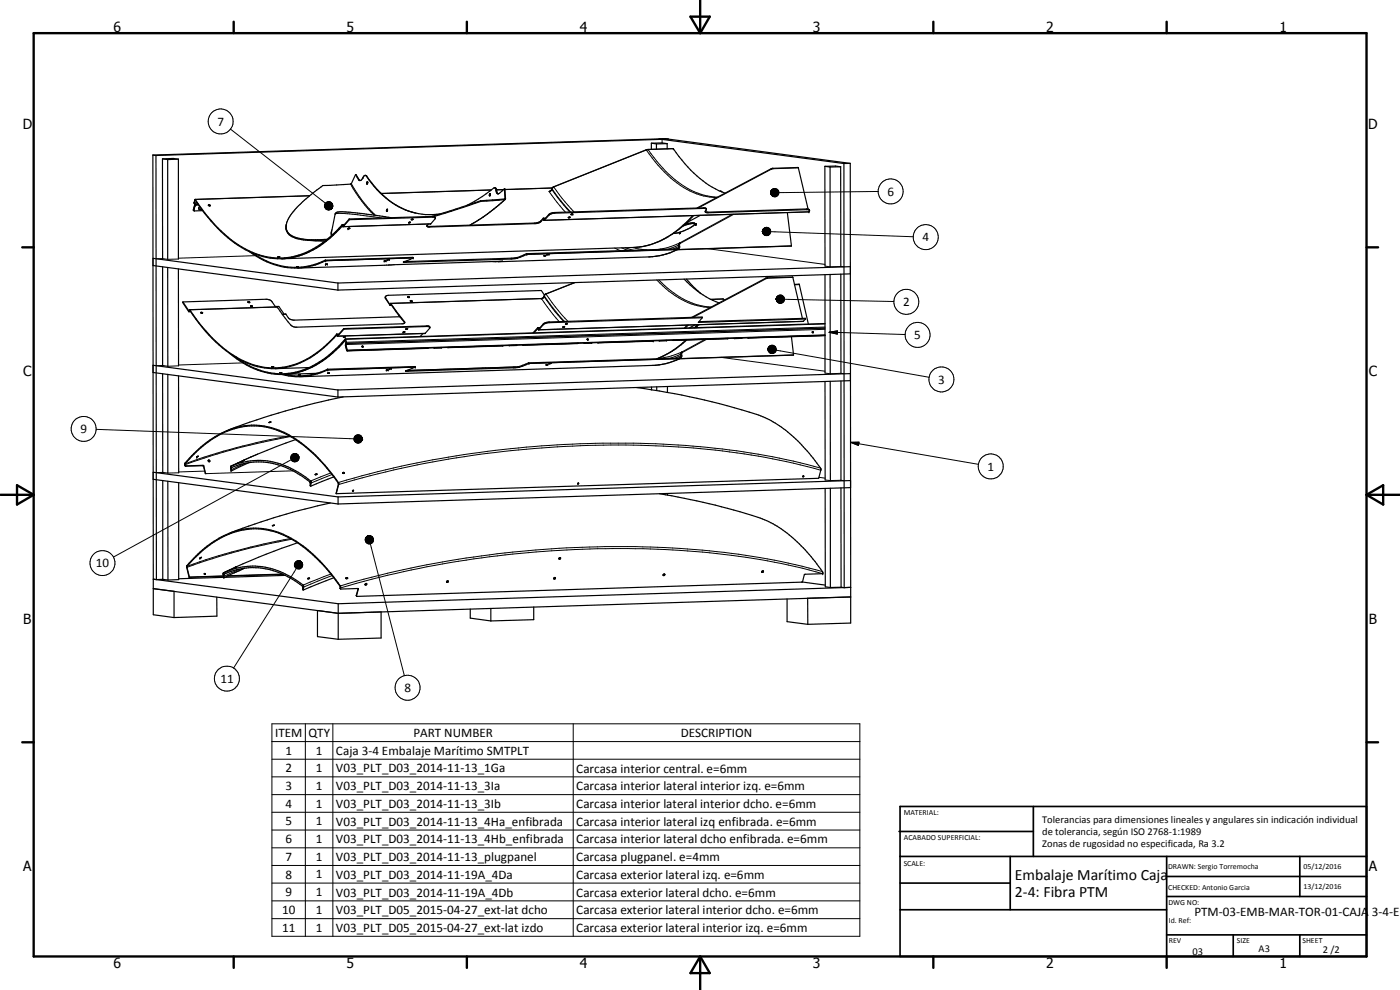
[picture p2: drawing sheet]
<svg xmlns="http://www.w3.org/2000/svg" width="420mm" height="297mm" viewBox="0 0 420 297" stroke-linecap="round" stroke-linejoin="round" font-family="sans-serif">
<g fill="none" stroke="#000" stroke-width=".35">
<path d="M45.9 46.5l.9 .2M45.9 46.5l.1 127.3M46.8 46.7l.1 127.2M48.8 47.7l3.2-.2 1.5 .3M48.8 47.7v29.9M48.8 47.7l1.5 .2M50.3 47.9v29.9M53.5 47.8l-3.2 .1M53.5 47.8v29.9M58.6 59.8a41.7 41.7 0 0 0 17.1 15.9 20.7 20.7 0 0 0 22.2-3.6l2.9-2.6 1.9-2.1M58.6 59.8l-.4 .9 .2 .8-.3 1.7M92.9 58.7l-34.3 1.1"/>
<path d="M105.2 55.2h.1M105.2 55.2l-8.3 .5-5.6 4.4a16.4 16.4 0 0 0-5.4 7.3M106.7 52.4l-1.4 2.8M106.7 52.4l1.3 1.8M106.7 52.4l.9 1.5 .4 .3M109.7 52.6l.3 .1a27.5 27.5 0 0 0 12.5 10.6 20.2 20.2 0 0 0 9.7 .9M109.7 52.6a1.71 1.71 0 0 0-1.2 1.4l-.5 .2M109.7 52.6l.1 .1M109.8 52.7a27.9 27.9 0 0 0 8.7 8.7M110.3 54.5l-.2 .2v.5l.3-.5M110.3 54.5v.1M110.3 54.6l.1 .1"/>
<path d="M110.4 54.7l-.2 .5M147 58.1l.2 .3-.2 .4zM147.2 58.2l-.1 .5M147.5 57l-33.1 1M148.5 56.3a1.52 1.52 0 0 1 .7 1.5l.3 .4M149.6 58.2a1.31 1.31 0 0 1-.8-1.5l-.4-.4a51.9 51.9 0 0 1-8.2 5.3M151.2 56.9h-2.2M151.4 56.6l-1.8 1.6M151.4 56.6l.1 3M151.4 56.6l.1 .1 .2 3.1M151.5 59.6l-7.3 .6M151.5 59.6h.1"/>
<path d="M151.7 59.8l-6 4.8-4.7 3M151.7 59.8l-7.4 .6M165.2 57.3l.9-1.3 27.8-11 8.1-.4a36.8 36.8 0 0 0 13.7 12.6l1.9 .8M165.7 56.4l-14.1 .5M195.5 43l3.2-.1 1.5 .2M195.5 43v1.8M195.5 43l1.5 .2M197 43.2v1.5M199.7 41.6l.9 .1-153.8 5M199.7 41.6l-153.8 4.9M199.7 41.6l55.5 7.4M199.7 41.6l-1.9 .1 55.5 7.4"/>
<path d="M200.2 43.1l-3.2 .1M200.2 43.1v1.6M216.1 57.4l.6 .2M239.6 50.4l2.9 12.3M239.6 50.3v.1M239.6 50.3l-8.2 .3-22.2 11.8M247.6 49.9l3.2-.1 1.5 .2M247.6 49.9v29.9M247.6 49.9l1.5 .2M249.1 50.1v30M252.3 50l-3.2 .1M252.3 50v30"/>
<path d="M253.3 49.1l.1 127.2M255.2 49l.1 127.2M255.2 49l-1.9 .1M58.1 63.2h.1M58.2 63.2h2.6M58.3 60.9l.2 .7-.4 1.6M58.3 60.9l.3-.9 1.8 2.7M59.1 60.8l-.8 .1M59.5 61.4l-1 .2-.3 1.6M59.6 61.5l-1 .2-.4 1.5M59.7 62.7l.4 .2 .4-.1M59.9 62l-.3 .6 .8 .1"/>
<path d="M60.4 62.7a38.1 38.1 0 0 0 16.4 13.6 21.4 21.4 0 0 0 22.2-4.8l3.8-3.7M62.6 61.6v.1M62.6 61.6l.3 .1M62.6 61.5l.5 .2h-.4zM62.9 61.7l.1 .1M75 75.6a21.2 21.2 0 0 0 22.7 2.6M75.8 75.9a20.7 20.7 0 0 0 21.8 2.2M83.4 77.1h.6M83.6 77.1h.2M84.5 77.6h.2M85.7 77.6h-1M85.9 67.4a3.4 3.4 0 0 0 3 3.9l3.9 .6 5.4-.1"/>
<path d="M85.9 67.4a3.4 3.4 0 0 0 2.9 4.1l2.3 .5 2.4 .1M92.2 72.1l5.2 .3M97.6 78.1l.1 .1M97.7 79.2h.5zM97.9 72l-3.7 .2M102.9 68l-.2-.4a27.1 27.1 0 0 1-16.3 9.9M103.4 67.4h-.7M104.4 68.6l.6-.1-.4 .2zM104.7 68.5h-.1M104.8 65.7l-1.8 2.1-.3-.4M104.8 65.7v.2M104.8 65.9l25-.7h.6l.3 .2-1.4 1.8-26.4 .8"/>
<path d="M104.8 65.9l-1.9 2.1M115.9 78.2l-.6 .1h.5M115.9 78.2v.1M116.2 77.9h.6zM116.3 62.9l-.3 .2 .2 .3M116.3 62.9l-.1 .5M117.4 65.3l-5.9-.9a47.1 47.1 0 0 0-10-.8l-.4 .1-.5 .4-1.1 5.5M118.8 61.5l2.9 1.5 3.2 1M121.1 78.6v.1M122.6 66.8l.5-.1-.3 .2zM123.1 66.7h.1M123.6 65.8l-.1 .2 .5-.2"/>
<path d="M123.8 65.7l-.2 .1M123.8 65.7l.2 .1M124 65.8h.1M124 77.4l-.1-.2-26.3 .9M124 77.4l-2.9 1.2M124 77.4l-26.3 .8M130.6 65.4l-.1-.3-.8-.2-24.9 .8M144.2 60.2l-14.6 4.7M144.2 60.2l.1 .2M144.3 60.4l-14.1 4.6M147.9 78.5l2.9-.1-61.6 2M158 76.1l-.9 .4a6.8 6.8 0 0 1-3.7 1l-32 1"/>
<path d="M158 76.1h.1M158 76.1l.1 .2M158.1 76.3a10.9 10.9 0 0 1-4.7 1.4l-32.3 .9M163.1 65.4l-1.1 1.1-1.3 .4-31.8 1-.7-.1 .4-.6M163.1 65.4h.6M163.2 76.8l.6-.1zM164.2 76.4l.5-.1zM170.5 65.3l.6-.1zM171.4 64.3v.1M171.4 64.3h.5zM203.4 74.9a21.8 21.8 0 0 1-8.6 2.2l-45.2 1.4M203.4 74.6l-45.4 1.5"/>
<path d="M204 69.8l.2-.1zM204 69.8h.1M204.2 69.8h-.1M205 67.8a24.8 24.8 0 0 1-15 6.5l-105.3 3.3M206.3 67l.1-.1-.1 .1M208.2 64.7l-3.2 3.1M208.3 66.9h.1M208.5 67.1l-1.8 .1-1.7 .6M208.5 67.1l.1 .1M208.5 67.3l-1.3 1-1.8 .9-1.9 .6-1.3 .2M208.5 67.1l-.7-.3-2.4 .6M208.5 67.3h.1"/>
<path d="M208.6 67.2l-.1 .1M208.9 67.2l-.2 .2 .2-.1M208.9 67.3h.1M210.1 64.6l-4.1 2.2M212 62.8l-.3 .8 .5 .2 30.7-.8M212 62.8l-.9-.3-44.9 1.5-1.2 .4-1.6 1.7-.3-.4-1.1 1-1.2 .4-31.8 1h-.7l-.2-.4M212 62.8l-.1-.3-.8-.1-44.7 1.4-1.5 .4-1.6 1.7-.2-.5M236.3 63.8l1.2 10M237.5 73.8l-34.3 1.1M237.5 73.8l-79.4 2.5M242.5 62.7l.4 .3M242.5 62.7l-30 1-.8-.2"/>
<path d="M242.9 63l.1 .2-.3 .4-79.4 2.5M48.8 80.1v29.5M50.3 80.3l.1 29.6M53.5 80.7l.1 29.1M54.9 90.6l25.2-.8 1.3 .4 1.3 1.9M54.9 90.6l1.8 2.7 .2-.4M54.9 90.6l-.1 .2 1.8 2.6 .5 .1M56.7 93.5l.2-.4a40.6 40.6 0 0 0 17.2 15.8 21 21 0 0 0 8.6 1.7M56.9 92.9a42.7 42.7 0 0 0 16.2 15.3 20.9 20.9 0 0 0 23.1-3.3l2.9-2.6 1.9-2.1M60.3 93.9l.4 .1M60.4 93.9l.3 .1M60.4 93.9l-.1-.2h.4v.3"/>
<path d="M74.4 90.6l.1 .1M74.4 90.6h.1M74.5 90.7l.4 .1M74.5 90.6h.3l.1 .2M75.2 91.9h.4M75.3 91.7l.5 .2-.5 .1zM75.6 91.9v.1M75.7 91.9v.1M82.6 91.9h1.1l1.6 2.4M84.7 94.3l1.1-.1 .7 1.1a2.17 2.17 0 0 0 1.8 .8l31.7-1.1M89 80h.6M101.4 84.9v2.1"/>
<path d="M101.4 84.9l153.8-4.9v2.2l-153.8 4.8M101.4 84.9l-55.5-7.4v2.2l55.5 7.3M103.2 98.6l-2 2M103.2 98.6v.2M103.2 98.8l25-.8a.48 .48 0 0 1 .6 0 .48 .48 0 0 1 .1 .6l-1.3 1.5M103.2 98.8l-1.9 2.1M115.6 89.2l1.4 2.2 .3-.3M115.6 89v.2M117.1 91.6l.2-.4 4.1 5.7M117.3 91.1l4.1 5.4 .1 .2-.2 .3-32.2 1.2-1.3-.3a24.8 24.8 0 0 1-4.7-5.8l-26.2 .8M121.1 99.6l-.1 .1 .5-.1M121.3 99.5l-.2 .1"/>
<path d="M121.4 99.5l-.3 .1M121.4 99.5l.1 .1M121.8 98.7l.5-.1zM122.1 98.6h-.1M122.3 89h.5l.1 .2h-.4zM122.4 89.2l.4 .1M123.1 90.2h.5l.1 .2h-.4zM123.2 90.3l.4 .2M129 98.3l-.1-.3-.8-.2-24.9 .8M161.5 98.3l.1 .4M161.5 98.3l-1.5 1.6M161.6 98.7v.1"/>
<path d="M161.7 99l-.3-.4-1.2 1.3M162.1 98.3h-.7M163.4 88.6l-.9-1.4-46.6 1.6-.3 .7 1.4 2 .5 .1M163.4 88.6l-.3 .7-.6 .3-45.2 1.5M168.9 98.1v.1M169.1 98l-.2 .1M169.3 98h-.2M169.3 98h.1M169.4 98.1l-.5 .1M169.4 98v.1M169.7 97.2h.5M169.7 97.2h.1"/>
<path d="M170.2 97.1l-.5 .1M170.2 97.1h.1M170.3 97.1v.1M170.3 97.2h-.1M172.4 84.8l-8.8 3.5-.2 .3M205.3 83.7a27.4 27.4 0 0 0 10.5 7.2M206 83.7l4.4 4.4M206.5 97.5l-.8 .9M208.6 97.5l-1.7 .9M209.5 97.5l-1.1 .8M210.8 95.3l-46.2 1.5-1.3 .4-1.6 1.8M210.8 95.3l-.1-.2-45.9 1.5-1.5 .4-1.7 1.8"/>
<path d="M210.8 95.3l-1.2 1.4 32.2-1M213.3 89.8l3.7-.1 .5 .3M237.9 83.2h.1M237.9 83.2l-8.1 .3-22.3 11.7M237.9 83.2l2.9 12.3M238.4 85.3l1.5 .1 2.7 11.8M239.8 85.3h.1M241.1 96.4l-79.4 2.6M241.1 96.4h.1M241.8 95.7l-.7 .7M241.8 95.7l-.1-.2-31.9 1M243.8 99.6l.2 .2"/>
<path d="M243.8 99.7l.2 .1M243.8 99.7l.2-.2v.3M247.6 82.4v29.5M247.6 97.1l-143.9 4.6M249.1 82.3l.1 29.8M252.3 82.3l.1 29.7M48.8 112.1v29.6M50.4 112.3v29.6M53.6 112.8v29.1M70.7 107.2a21.4 21.4 0 0 0 22.1 3.1M81.6 110h.5h-.5M84 111.8h.6"/>
<path d="M87.4 112.1l-2.4 .3M89.6 112.5h.6M89.7 112.5l.1 .1M90.1 112.5l-.1 .1M92.8 110.3l-10.1 .3M95 112l-9.4 .3M98.2 110.8a19.8 19.8 0 0 1-12.8 1.5M98.2 110.8l.2 .2M98.4 111.9l-.1 .1M98.4 111a20.3 20.3 0 0 1-13.9 1.4M98.8 111.9v.1M98.9 111.9l-.6 .1h.4"/>
<path d="M101 100.2h.7M101.1 100.2l.1 .4M101.2 100.6h.1M101.3 100.9l-.2-.4a26.8 26.8 0 0 1-16.3 9.9l-2.1 .2M101.4 117v2.1M101.4 117l153.8-4.9v2.1l-153.8 4.9M101.4 117l-55.5-7.4v2.2l55.5 7.3M103 119.1a217 217 0 0 0-34.4 9.9M103.3 101l-.2 .2 .5-.1M103.3 101l.3 .1M103.3 101h-.1M103.6 101.1h.1"/>
<path d="M103.7 101.7l.5 3.4M103.7 101.7a34.6 34.6 0 0 1-10.9 8.6M103.7 103.5l.4 1.7M103.7 102.1a27.5 27.5 0 0 1-17 10.1 23.2 23.2 0 0 1-17.7-6.1M103.7 103.4l.4 1.5M104 105.2l-.3-1.6 .2-.8-.2-.9a28 28 0 0 1-15.9 10.2M104 105.2h.1M104.2 105.1l-.1 .1M108.7 103.9l.2 .2M108.7 103.9h.3l-.1 .2M108.7 104l.1 .1M116 111h.1"/>
<path d="M116 111h.4M116.5 111h-.5M116.5 111h.1M116.9 110.6h.5zM117.4 110.6h.1M124.5 110h.1M124.5 110l-26.3 .8M124.6 110v.2M124.6 110.2l-26.2 .8M126.9 100.1l-.8 .9M127.5 100.1h.1M127.5 100.1l-26.2 .8"/>
<path d="M128.5 104.4l-24.4 .8M132.5 104.3l-2 .1M132.6 104.3l-2.4 .1M144.9 110.4h.1M145.7 110.4h.1M150.9 103.7l-16.3 .5M151 103.7l-16.7 .5M154.6 110.1l-32.5 1.1h.4M155 103.5l-2 .1M155.1 103.5l-2.4 .1M158.7 108.9l-2.8 1-1.9 .3M158.7 108.9v.2"/>
<path d="M158.7 109.1a8.8 8.8 0 0 1-4.7 1.3l-32.3 .9 2.9-1.1M163.9 109.5l.6-.1zM164.8 109.1h.6zM165.4 109v.1M173.4 103l-16.3 .5M173.5 103l-16.7 .5M173.5 103h.1M176.2 101.8l.3 .2M176.2 101.9l.3 .1M176.2 101.7v.2M176.2 101.7h.3v.3M176.2 101.9h.1"/>
<path d="M176.3 101.9h.1M176.3 101.9l.1 .1M177.6 102.9h-2.1M177.6 102.9h-2.4M177.6 102.9h.1M191 116.3a193.2 193.2 0 0 1 38.6 9 42.6 42.6 0 0 1 16.7 15.5l-.6 2.7-144.8 4.6M195.5 116.1v.9M195.9 102.3l-16.3 .5M196 102.3l-16.7 .5M197.1 116.1v1.1M200.1 102.2h-2.1M200.1 102.2h-2.4"/>
<path d="M200.2 102.1l-.1 .1M200.3 116v1.7M204 107.7a20.8 20.8 0 0 1-8.3 1.9l-105.5 3.4M204 107.4l-45.3 1.5M206.1 102a27.1 27.1 0 0 1-8.9 5.7M218.6 101.5l-16.8 .6M222.6 101.4l-2.1 .1M222.7 101.4l-2.5 .1M224.7 101.3l22.9-.7-143.5 4.6M237.5 101l.7 5.5M238.2 106.5l-34.4 1.2M238.2 106.5l-79.5 2.6"/>
<path d="M247.6 114.5v29.5M247.6 100.5l-143.4 4.6M247.6 100.7l-23.2 .6M249.2 114.4v29.8M252.4 114.3v29.8M55.5 139l-.1 .5 .3 .4 5.2-.2 .7 2.4M55.5 138.9v.1M55.5 138.9a32.9 32.9 0 0 1 13.3-10 20.4 20.4 0 0 1 12.7-.6 34.7 34.7 0 0 1 16.7 12.1l3.5 4.6-.8 3.1M55.6 139.1a28.8 28.8 0 0 1 19.2-11.3 24.6 24.6 0 0 1 17.7 7l5 4.9 4 5.2-.6 3.2M55.6 139.2v.4l.2 .2 5.2-.1 .8 2.4M55.6 139.1v.1M59 137.1v.1"/>
<path d="M59.3 136.9l-.3 .2M59.3 136.9h.1M59.4 136.9h.1M59.5 136.9h.1M59.5 136.9l-.5 .3M62.5 138.2h.3l.1 .3M62.5 138.2l.1 .3h.3M62.5 138.2l.4-.1v.4M69.3 140h-.1M69.3 139.9a20.8 20.8 0 0 1 14.8-.7 29.1 29.1 0 0 1 9.2 5.2M69.3 139.9v1.5l.2-.1M72.7 138.3h.1"/>
<path d="M72.8 138.3l.5-.2zM74.7 138.8a23.1 23.1 0 0 1 18.4 6.1l-.1 .8 .2 .2M74.7 138.8l-2.2 .4-2.9 1-.1 1.1M74.7 138.8l-5.2 2.5M81.2 126.7l-.5 .1 .6-.1M88.7 131.9l-11.4 4.4-8 3.6M48.8 144.2v29.6M50.4 144.4v29.6M53.6 144.8v29.1l-3.2 .1M61.6 142.1h.1M69.5 140.3v.1M82.1 157.6h.2"/>
<path d="M82.3 157.6h-.1M82.3 157.6l-.6 .1 .5-.1M93.3 144.4l-.1 1.5M93.3 144.4h.1M94.6 142.3h.6zM99.1 150.9a203.9 203.9 0 0 0-30 9M100.1 143.1l-6.9 2.8M101.5 149.1l-55.5-7.4v2.1l55.5 7.4M101.5 149.1v2.1M101.5 149.1l153.8-4.9v2.1l-153.8 4.9M101.6 144.9h.1M102.8 142h.1"/>
<path d="M103.2 141.9l-.3 .1M103.2 141.9l-.4 .1M103.2 141.9h.1M103.3 141.9v.1M103.3 142l-.3-.3-.2 .3M103.3 142h-.4M105.8 147.2h.3l-.3 .2M105.8 147.3v.1M105.8 147.2v.1M106 147.1l-.2 .1M173.6 144.9l-.3 .2M173.6 144.9v.3l-.3-.1"/>
<path d="M197.9 148.1a190.9 190.9 0 0 1 32.2 8.1 42.2 42.2 0 0 1 16.2 14.5l.5 .9M200.3 148.1v.4M241 142.8l.2 .2h-.3zM241.2 142.8l-.3 .2M246.3 140.5v.1M247.6 146.6l.1 29.5 1.5 .2M249.2 146.5v29.8M252.4 146.4v29.8M46 173.8v10.6l6.2 .9M46 173.8l55.5 7.3M46 173.8l.9 .1M48.8 173.8l-1.9 .1"/>
<path d="M48.8 173.8l1.6 .2M56.1 170.1l.7 3M56.1 170.1l2-2.4 2.8-2.6a23.1 23.1 0 0 1 19-6.1 31.8 31.8 0 0 1 17.5 11l4.7 6M56.8 173.2l-.8-3.4a29.2 29.2 0 0 1 17.8-11.1 23.4 23.4 0 0 1 17.9 5.7 51.5 51.5 0 0 1 10.5 11.7l-.1 .6h.2l5.2-.1M56.8 173.1v.1M60 167.4l.4-.2zM60.4 167.2l.1 .1M61.3 172.1l.2-.1 .1 .3zM61.4 172.1l.1 .2M65.1 179.2v5.7l-12.9 .4M67 172l.1 1.4h.2M67 172h.1"/>
<path d="M67 172.9l-10.2 .3M67 172.8l-10.2 .3M67 173.2l-13.4 .5M67 171.9v.1M67 171.9h.1M67.1 171.9a20.8 20.8 0 0 1 17.8 0l2.3 1.1 3.8 2.6M70.6 170.3h-.2M70.8 170.2l-.2 .1M70.9 170.1l-.3 .2M70.9 170.1h.1M73.4 170.5l-6.1 2.9M84.7 172.3l-16.3 .5"/>
<path d="M84.9 172.3a19.6 19.6 0 0 0-17.7 .2l.1 .9M84.9 172.3l3.6 2 2.2 1.5 .3 1.2M84.9 172.3l-16.7 .5M85.6 172.6l-18.1 .6M89.3 162.9a190.2 190.2 0 0 0-22.2 9M91 175.6v1.4M91 175.6h.1M92.4 173.6v.1M92.5 173.5h.1M92.5 173.5l-.1 .1M92.9 173.4l-.4 .1M92.9 173.4v.1"/>
<path d="M92.9 173.5l-.5 .2M100.1 173.4l-9.1 3.6M102.1 176h.1M102.1 176l.1 .7M103.8 173.6h.5M104.3 173.5l-.5 .1M104.3 173.4l-.3-.1-.2 .3M104.3 173.4v.1M104.3 173.5v.1M107.5 176.6l-.5 2.2M109.5 175.4l.1 .1M109.6 175.5h.1"/>
<path d="M110 175.1l-.1 .3h-.4M110 175.1l.1 .2-.5 .2M110 175.1l-.5 .3M134.1 174.4l.3-.1 .1 .3-.4 .2zM134.4 174.3l-.4 .3M166.6 173.3l-.1 .4h-.3M166.6 173.3l-.3 .1-.1 .3M166.7 173.3l-.5 .3M168.2 167.3l-.1 .3h-.4M168.2 167.3l-.1 .5-.4-.2M168.2 167.3l-.5 .3M199.1 172.3l.4 .1-.3 .3z"/>
<path d="M199.5 172.3l-.5 .3M228.6 171.4l.3-.1 .2 .1-.2 .3h-.2zM229.1 171.3l-.5 .3M236.2 179.7v6.8l6.2 .8M240.7 174.6l-133.6 4.3-.1-.1M240.8 174.6l6.9 1M246.8 171.6h.1M246.9 171.6v.5l-5.4 .2-.8 2.3M252.4 176.2l1 .1M252.4 176.2l-3.2 .1M255.3 176.2v10.7l-12.9 .4M255.3 176.2l-153.8 4.9"/>
<path d="M255.3 176.2l-1.9 .1M101.5 184l-55.5-7.4 6.2 .8v7.9M101.5 181.1v10.7M101.5 184l153.8-4.9-12.9 .4v7.8M101.5 184l-6.2-.8v7.8l6.2 .8M101.5 184l12.9-.4v7.8l-12.9 .4M141.1 182.8v2.7l6.2 .8M147.3 182.5v3.8M160.2 182.1v3.8l-12.9 .4"/>
</g>
<g fill="#000">
<circle cx="109" cy="53.3" r=".18"/>
<circle cx="149" cy="57.1" r=".18"/>
<circle cx="202.1" cy="44.6" r=".18"/>
<circle cx="83.4" cy="77.1" r=".18"/>
<circle cx="97.7" cy="79.3" r=".18"/>
<circle cx="97.7" cy="78.2" r=".18"/>
<circle cx="98.2" cy="79.2" r=".18"/>
<circle cx="104.4" cy="68.6" r=".18"/>
<circle cx="115.3" cy="78.3" r=".18"/>
<circle cx="115.9" cy="78.3" r=".18"/>
<circle cx="116.2" cy="77.9" r=".18"/>
<circle cx="116.8" cy="77.9" r=".18"/>
<circle cx="124" cy="77.4" r=".18"/>
<circle cx="158.1" cy="76.3" r=".18"/>
<circle cx="163.1" cy="65.7" r=".18"/>
<circle cx="164.2" cy="76.4" r=".18"/>
<circle cx="164.7" cy="76.3" r=".18"/>
<circle cx="171.9" cy="64.3" r=".18"/>
<circle cx="203.9" cy="69.8" r=".18"/>
<circle cx="204" cy="69.8" r=".18"/>
<circle cx="204.2" cy="69.8" r=".18"/>
<circle cx="206.2" cy="67.1" r=".18"/>
<circle cx="206.4" cy="67" r=".18"/>
<circle cx="206.4" cy="66.9" r=".18"/>
<circle cx="208.7" cy="67.4" r=".18"/>
<circle cx="208.7" cy="67.3" r=".18"/>
<circle cx="209" cy="67.2" r=".18"/>
<circle cx="242.8" cy="63.5" r=".18"/>
<circle cx="83.2" cy="92.1" r=".18"/>
<circle cx="89" cy="80" r=".18"/>
<circle cx="121" cy="99.7" r=".18"/>
<circle cx="81.6" cy="110" r=".18"/>
<circle cx="82.1" cy="110" r=".18"/>
<circle cx="89.6" cy="112.5" r=".18"/>
<circle cx="98.4" cy="111" r=".18"/>
<circle cx="103.7" cy="103.4" r=".18"/>
<circle cx="115.9" cy="111" r=".18"/>
<circle cx="116.5" cy="111" r=".18"/>
<circle cx="116.9" cy="110.6" r=".18"/>
<circle cx="117.4" cy="110.6" r=".18"/>
<circle cx="124.6" cy="110.2" r=".18"/>
<circle cx="158.7" cy="109.1" r=".18"/>
<circle cx="196" cy="102.3" r=".18"/>
<circle cx="59" cy="137.2" r=".18"/>
<circle cx="60" cy="167.5" r=".18"/>
<circle cx="70.4" cy="170.3" r=".18"/>
<circle cx="70.9" cy="170.1" r=".18"/>
<circle cx="246.9" cy="172.1" r=".18"/>
</g>
<g fill="none" stroke="#000" stroke-width=".3">
<path d="M69.2 38.7l28.5 22.3M92.9 58.8l-34.3 1.1M105.2 55.2l3.4 5.2 3.7 4.2M105.4 55.1l3 4.7 1.9 2.3 2.4 2.5M107.6 53.9l.2 .1M109.9 52.7l.2 .1M147.4 57l-32.9 1.1M148.9 57.1h.1M151.1 56.9l-2.1 .1M151.5 59.9l-5.2 4.3-5.3 3.4M151.5 59.6l-.1 .1M164.8 57.5l4.9 6.2"/>
<path d="M165.2 57.3l-.4 .2M165.3 57.2l-.5 .3M165.6 56.8v.1M165.6 56.9l-.8 .6M165.6 56.6h.1M165.6 56.9l2.7 3.6 2.7 3.1M165.7 56.4l-14.1 .5M165.7 56.6l-.1 .3M165.7 56.6l1.8 2.6 3.8 4.4M166.1 56h.1M166.1 56l.1 .1M166.2 56.1l-.5 .5"/>
<path d="M166.2 56.1l2.5 3.5 3.6 4M193.9 45h.1M194 45h.1M194 45l-27.8 11.1M194 45a32.4 32.4 0 0 0 16.1 13.5l3 .6 2 .2M194.5 44.8h.1M194.5 44.9l-.5 .1M194.5 44.9a33.3 33.3 0 0 0 15 13.1l2.9 .8 2.9 .3M198.7 41.8v1.1M202.1 44.6l-7.6 .3M216.1 57.4h.3M231.3 57.8l.1 .5z"/>
<path d="M231.3 57.8l.3 .7zM231.3 57.8l.4 1zM231.3 57.8l.6 1.1zM231.3 57.8l.9 1.2zM231.3 57.8l1.1 1.3-.2-.1zM231.3 57.8l1.4 1.3h-.3zM231.3 57.8l1.7 1.2-.3 .1zM231.3 57.8l1.9 1-.2 .2zM231.3 57.8l2.1 .9-.2 .1zM231.3 57.8l2.3 .6-.2 .3zM231.3 57.8l2.4 .4-.1 .2zM231.3 57.8l2.5 .1-.1 .3z"/>
<path d="M231.3 57.8l2.5-.1v.2zM231.3 57.8l2.4-.4 .1 .3zM231.3 57.8l2.3-.7 .1 .3zM231.3 57.8l2.1-.9 .2 .2zM231.3 57.8l1.9-1 .2 .1zM231.3 57.8l1.6-1.2 .3 .2zM231.3 57.8l1.4-1.2h.2zM231.3 57.5v.3zM231.3 57.3v.5zM231.4 50.6h.1M231.5 50.6l.1 .1M231.5 57.1l-.2 .7z"/>
<path d="M231.6 50.7l-22 11.7M231.7 56.9l.2-.2-.6 1.1zM231.7 56.9l-.4 .9zM231.9 56.7l.3-.1-.9 1.2zM231.9 50.5l.1 .1M232 50.6l-.4 .1M232.2 56.6h.2l-1.1 1.2zM232.4 56.6h.3l-1.4 1.2zM239.6 50.4l-7.6 .2M263.6 57.4l-32.3 .4M46.9 77.6l6.6 .1M58.1 62.9l.1 .1"/>
<path d="M58.5 61.6v.2M58.5 61.6h.1M58.8 61.4l.1 .1M59.2 61h-.8M76.7 76.7l-23.2 .8M97.4 61.8l2.2 .7-2.2-.4zM97.4 61.6l2.2 .9-2.2-.7zM97.4 61.3l2.2 1.2-2.2-.9zM97.4 62.1l2.2 .4-2-.1zM97.6 61.1l2 1.4-2.2-1.2zM97.6 62.4l2 .1-1.9 .1zM97.6 62.5h2"/>
<path d="M97.7 62.6l1.9-.1-1.7 .3zM97.7 60.9l.2-.2 1.7 1.8zM97.7 60.9l1.9 1.6-2-1.4zM97.9 62.8l1.7-.3-1.4 .4zM97.9 60.7l.3-.1 1.4 1.9zM98.2 62.9l1.4-.4zM98.2 60.6l.3-.1 1.1 2zM98.4 63l1.2-.5zM98.5 60.5h.2l.9 2zM98.7 63l.9-.5zM98.7 60.5h.3l.6 2zM99 60.5l.2 .1 .4 1.9z"/>
<path d="M99 62.9l.6-.4zM99.2 60.6l.3 .2 .1 1.7zM99.2 62.9l.4-.4zM99.5 60.8l.1 .2v1.5zM99.5 69.6l.1 .9M99.6 62.5l-.2 .2zM99.6 61v1.5zM99.6 68.9l-.3 .9 .2 .9M99.8 61.3l-.2 1.2zM99.9 62l-.3 .5zM99.9 61.5l-.3 1zM99.9 61.8l-.3 .7z"/>
<path d="M100.6 64.3l1.2-.3 3.2 .2 9.5 1.2M102.9 67.7h.2M103.2 67.5h-.4M121.9 78.5v.2M124 77.4l-26.3 .8M128.9 67.9l.1 .2M129.3 67.2l-26.3 .8M129.7 64.9l.1 .3M150.7 78.4h.1M153.4 77.5v.2M155.3 77.3v.2M160.5 66.9v.2"/>
<path d="M162.3 66.3v.2M163.1 65.7h.1M163.1 65.6h.5M163.2 65.8h.2M164.6 64.4l.1 .2M166.4 63.8l.1 .2M171.6 64.2v.1M184.5 74.4l1.7 .8M186.6 74.4l2 .7M187.7 74.3l2.4 .8M189.9 74.3l4.2 .7M203.1 74.7h.1"/>
<path d="M203.2 74.9a21.9 21.9 0 0 1-8.4 2.2M203.2 74.7v.1M203.2 74.8h.1M203.3 74.8l-45.2 1.5M203.7 73.5v.5M203.7 73.5l-3.2 1.3M203.7 74l-.3 .6M203.7 74l-1.7 .7M204 73.4l-.3 .1M204 73.4v.5M204 73.9l-.2 .7-.5 .2M204 72.9l-.3 .6"/>
<path d="M204 72.9h.1M204 73.9l-.3 .1M204 72.9l-3.8 1.4-2.9 .6M204 72.9l.2 .1M204.2 73l-.2 .4M207.8 64.7a26.5 26.5 0 0 1-16.8 9.5l-1 .1M211.1 62.4v.1M212.2 74.6l35.4 4.7M212.5 63.7v.1M219.7 64.3l-15.7 8.6M220.2 64.3l-16 8.7M228.8 69.4l.1 .5z"/>
<path d="M228.8 69.4l.3 .8zM228.8 69.4l.4 1zM228.8 69.4l.6 1.1zM228.8 69.4l.9 1.3zM228.8 69.4l1.1 1.3h-.2zM228.8 69.4l1.4 1.3h-.3zM228.8 69.4l1.7 1.3h-.3zM228.8 69.4l1.9 1.1-.2 .2zM228.8 69.4l2.2 1-.3 .1zM228.8 69.4l2.3 .7-.1 .3zM228.8 69.4l2.4 .5-.1 .2zM228.8 69.4l2.5 .2-.1 .3z"/>
<path d="M228.8 69.4h2.5v.2zM228.8 69.4l2.5-.3v.3zM228.8 69.4l2.4-.6 .1 .3zM228.8 69.4l2.2-.8 .2 .2zM228.8 69.4l2-.9 .2 .1zM228.8 69.4l1.8-1.1 .2 .2zM228.8 69.4l1.5-1.2 .3 .1zM228.8 69.4l1.2-1.2h.3zM228.8 69.5l45.3 1.5M228.8 69.2h2.5M228.8 69.1v.3zM228.9 68.9l-.1 .5z"/>
<path d="M229.1 68.7l.2-.2-.5 .9zM229.1 68.7l-.3 .7zM229.3 68.5l.2-.2-.7 1.1zM229.5 68.3l.3-.1-1 1.2zM229.8 68.2h.2l-1.2 1.2zM242.1 62.7v.2M242.8 63.5l-79.4 2.6M247.6 79.8l1.5 .3h4.2M56.7 93.3h.1M56.8 93.3h.3M83.2 92.1l-26.2 .9M85.8 94.3h-1.1"/>
<path d="M115.8 89.5l-.1 .1M117.1 91.3l-.1 .1M117.3 91.4h.1M117.3 91.1l45.2-1.5 2.6 3.7 2.7 3.2M121.4 96.5l-.1 .1M127.6 100l-26.2 .8M128.1 97.8l.1 .2M161.5 98.4h.5M161.6 98.6h.2M162.5 89.6h.1M163 97.3v.2M163.3 88.9l-.3 .5-.5 .2"/>
<path d="M163.4 88.7v.1M163.4 88.8l-.1 .2 2.5 3.5 3.4 4M163.4 88.8l2.5 3.5 3.5 4.1M163.9 88.2h.1M163.9 88.2l-.5 .6M163.9 88.2l2.8 3.9 3.8 4.3M164.8 96.6v.2M169.2 98h.1M170 97.1h.1M172.6 84.8l-8.7 3.4M197.1 84a23.2 23.2 0 0 0 16.1 8.2M197.7 84a23.4 23.4 0 0 0 15.8 8.1"/>
<path d="M206.2 97.5l-.8 .9M209 97.7l-.1 .6M209.2 98.1v.2M209.2 98.1l-.4 .2M209.2 97.6l.2 .1M209.4 97.7l-.2 .4M209.9 97.5l-.5 .2M217 89.7l-3.7 .1M229.8 83.5l.1 .1M229.9 83.6l-21.9 11.6M230.3 83.4h.1M230.3 83.4l.1 .1"/>
<path d="M230.4 83.5l-.5 .1M232.9 89.7l.2 .6zM232.9 89.7l.3 .8zM232.9 89.7l.5 1zM232.9 89.7l.7 1.1zM232.9 89.7l.9 1.3zM232.9 89.7l1.2 1.3h-.3zM232.9 89.7l1.5 1.3h-.3zM232.9 89.7l1.7 1.2-.2 .1zM232.9 89.7l2 1.1-.3 .1zM232.9 89.7l2.2 .9-.2 .2zM232.9 89.7l2.4 .7-.2 .2z"/>
<path d="M232.9 89.7l2.5 .5-.1 .2zM232.9 89.7l2.5 .2v.3zM232.9 89.7h2.5v.2zM232.9 89.7l2.5-.3v.3zM232.9 89.7l2.4-.5 .1 .2zM232.9 89.7l2.2-.8 .2 .3zM232.9 89.7l2-.9 .2 .1zM232.9 89.7l1.8-1.1 .2 .2zM232.9 89.7l1.5-1.2 .3 .1zM232.9 89.8l35.4 .7M233 89.5l-.1 .2zM233.1 89.2l-.2 .5z"/>
<path d="M233.2 89l.2-.2-.5 .9zM233.2 89l-.3 .7zM233.4 88.8l.2-.2-.7 1.1zM233.6 88.6h.3l-1 1.1zM233.9 88.6l.2-.1-1.2 1.2zM234.1 88.5h.3l-1.5 1.2zM237.9 83.2l-7.5 .3M239.9 85.4l-1.4 .1M241.1 96.4l-79.4 2.5M247.6 97.2l-143.9 4.6M247.6 98.1l-143.6 4.6M247.6 98.8l-143.8 4.6"/>
<path d="M248.8 99.7l2.5-.4v.9zM248.8 99.7l22.8 .7M46.9 109.7l6.7 .1M72.9 108.9l-19.3 .6M101.2 100.4h.4M101.2 100.6h.2M103.7 103.5v.1M103.9 103l143.7-4.6-143.8 4.7M104.1 104.9l-.1 .1M104.4 105.2l-.1 .1M122.5 111.2v.2M124.6 110.2l-26.2 .8"/>
<path d="M128.4 104.4l-.1 .1M130.5 104.4h-.1M132.5 104.3l-.1 .1M134.6 104.2l-.1 .1M150.9 103.7l-.1 .1M153 103.6l-.1 .1M154 110.2v.2M155 103.5v.2M155.9 109.9v.3M157.1 103.5l-.1 .1M173.4 103l-.1 .1M175.5 102.9l-.1 .1"/>
<path d="M177.6 102.9l-.1 .1M179.6 102.8l-.1 .1M195.9 102.3v.1M198 102.2l-.1 .1M200.1 102.2h-.1M202.1 102.1l-.1 .1M203.8 107.4l.1 .2M203.8 107.7a20.1 20.1 0 0 1-8.1 1.9M203.9 107.6l-45.2 1.5M204.3 106.3l.1 .4M204.3 106.3l-3.4 1.2M204.4 106.7l-.4 .7"/>
<path d="M204.4 106.7l-1.9 .8M204.6 106.2l-.3 .1M204.6 106.2v.5M204.6 105.6l-4 1.5-3.1 .4M204.6 106.7l-.2 .7-.5 .2M204.6 105.6l-.3 .7M204.6 105.6l.2 .1M204.6 106.7h-.2M204.8 105.7l-.2 .5M205.8 102a27 27 0 0 1-8.7 5.7M211.5 101.9l-6.9 3.7M212 101.9l-7.2 3.8"/>
<path d="M216.4 107.2l31.2 4.2M218.5 101.5l-.1 .1M220.5 101.5v.1M222.6 101.4l-.1 .1M224.7 101.3l-.1 .1M230.5 104.6v.6zM230.5 104.6l.1 .8zM230.5 104.6l.3 1zM230.5 104.6l.5 1.2zM230.5 104.6l.7 1.4zM230.5 104.6l.9 1.4h-.2zM230.5 104.6l1.2 1.5-.3-.1z"/>
<path d="M230.5 104.6l1.5 1.4-.3 .1zM230.5 104.6l1.7 1.4h-.2zM230.5 104.6l2 1.2-.3 .2zM230.5 104.6l2.2 1.1-.2 .1zM230.5 104.6l2.3 .9-.1 .2zM230.5 104.6l2.4 .6-.1 .3zM230.5 104.6l2.5 .3-.1 .3zM230.5 104.6h2.4l.1 .3zM230.5 104.6l2.4-.2v.2zM230.5 104.6l2.3-.5 .1 .3zM230.5 104.6l2.1-.7 .2 .2zM230.5 104.6l1.9-.8 .2 .1z"/>
<path d="M230.5 104.6l1.6-1 .3 .2zM230.5 104.6l1.3-1h.3zM230.5 104.6l1.1-1h.2zM230.5 104.8h2.5M230.5 104.5h2.4M230.6 104.4l-.1 .2zM230.7 104.1l-.2 .5zM230.9 103.9l.2-.1-.6 .8zM230.9 103.9l-.4 .7zM231.1 103.8l.2-.2-.8 1zM231.3 103.6h.3l-1.1 1zM232.9 105.1l45.9 8.1"/>
<path d="M247.6 111.9l1.6 .2h4.1M28.9 128.8l77.3 2.9M55.6 139.6l-.1 .1M55.8 139.8l-.1 .1M60.9 139.6v.1M61.2 139.8l-.1 .1M73.5 139.1l-4 1.8M77.3 136.3l-8 3.6M86.8 130.8a184.3 184.3 0 0 0-31.2 8.3M87.2 131a188.4 188.4 0 0 0-31.7 8.4M87.2 137.3l2.4-.6-2.4 .8zM87.2 137.5l2.4-.8-2.3 1.1z"/>
<path d="M87.3 137l2.3-.3-2.4 .6zM87.3 136.9h2.3M87.3 137.8l2.3-1.1-2.2 1.3zM87.4 136.8l2.2-.1-2.3 .3zM87.4 136.7h2.2M87.4 137.9l-53.3 29.2M87.4 138l2.2-1.3-2 1.6zM87.5 136.5l.2-.1 1.9 .3zM87.5 136.5l2.1 .2-2.2 .1zM87.6 138.3l2-1.6-1.8 1.7zM87.7 136.4l.2-.2 1.7 .5zM87.8 138.4l1.8-1.7-1.5 1.8z"/>
<path d="M87.9 136.2l1.7 .5zM88.2 136.1h.3l1.1 .6zM88.5 136.1l1.1 .6zM88.7 136.1l.9 .6zM89 136.2l.6 .5zM89.2 136.3l.4 .4zM89.6 136.7l-1.3 1.9-.2-.1zM89.6 136.7l-1 1.9h-.3zM89.6 136.7l-.7 1.8-.3 .1zM89.6 136.7l-.5 1.7-.2 .1zM89.6 136.7l-.2 1.5-.3 .2zM89.6 136.7l-.2 1.5z"/>
<path d="M89.6 136.7l-.1 1.3zM89.6 136.7l.1 1.1zM89.6 136.7l.1 .8zM89.6 136.7l.1 .5zM89.6 136.7l.1 .3zM106.2 131.8l2.5-.1-2.5 .4zM106.2 131.6h2.5M106.2 131.5l2.5 .2-2.5 .1zM106.2 132.1l2.5-.4-2.3 .6zM106.3 131.2l2.4 .5-2.5-.2zM106.4 132.3l2.3-.6-2.2 .8zM106.4 131l2.3 .7-2.4-.5z"/>
<path d="M106.5 132.5l2.2-.8-2 1zM106.6 130.8l.2-.2 1.9 1.1zM106.6 130.8l2.1 .9-2.3-.7zM106.7 132.7l2-1-1.7 1.1zM106.8 130.6l.2-.1 1.7 1.2zM107 132.8l1.7-1.1-1.5 1.2zM107 130.5h.3l1.4 1.2zM107.2 132.9l1.5-1.2-1.2 1.3zM107.3 130.5h.3l1.1 1.2zM107.5 133l1.2-1.3zM107.6 130.5h.3l.8 1.2zM107.9 130.5l.2 .1 .6 1.1z"/>
<path d="M108.1 130.6l.6 1.1zM108.3 130.8l.4 .9zM108.5 131l.2 .7zM108.6 131.2l.1 .5zM108.7 131.7l-.7 1.1-.2 .1zM108.7 131.7l-.7 1.1zM108.7 131.7l-.5 1zM108.7 131.7l-.3 .8zM108.7 131.7l-.1 .5zM108.7 131.7v.3zM255.3 132.7h2.5l-.2 .9zM255.3 132.7l38.4 6.6"/>
<path d="M46.9 141.8l6.7 .1M61.4 141.4l-7.8 .2M88 141.3l-26.3 .7M99.3 141.9l-6.1 2.4M99.6 142.4l-6.2 2.5M245.8 143.2l1.8 .3M246.3 140.5a211.7 211.7 0 0 0-40.5-6.9 286.8 286.8 0 0 0-34-.3 291.9 291.9 0 0 0-70.3 11.5M246.3 141.1a194.3 194.3 0 0 0-31.6-6.1 299.5 299.5 0 0 0-113.1 10.4M247.6 144l5.7 .2M70.6 170.2l-3.5 1.7M71.8 170.8l-4.6 2.1M87.2 161.6a184.9 184.9 0 0 0-31 8.3"/>
<path d="M87.5 161.8a186.4 186.4 0 0 0-31.4 8.4M88.3 169.5l1.9-1.1-1.8 1.4zM88.4 169.3l1.8-.9-1.9 1.1zM88.4 169.8l1.8-1.4-1.7 1.7zM88.5 169l1.7-.6-1.8 .9zM88.5 170.1l1.7-1.7-1.6 1.9zM88.6 168.8l1.6-.4-1.7 .6zM88.8 168.6l.2-.2h1.2zM88.8 168.6l1.4-.2-1.6 .4zM88.9 170.6l-18.8 29.8M89 168.4h1.2zM89.2 168.3l1 .1z"/>
<path d="M89.5 168.3l.7 .1zM89.7 168.3l.5 .1zM90.2 168.4v2.2M90.2 168.4l-1.4 2.1-.2-.2zM90.2 168.4l-1.1 2.2-.3-.1zM90.2 168.4l-.9 2.3-.2-.1zM90.2 168.4l-.6 2.3h-.3zM90.2 168.4l-.3 2.3h-.3zM90.2 168.4l-.1 2.2-.2 .1zM90.2 168.4l.1 2.1-.2 .1zM90.2 168.4l.3 1.9-.2 .2zM90.2 168.4l.5 1.7-.2 .2z"/>
<path d="M90.2 168.4l.6 1.4-.1 .3zM90.2 168.4l.6 1.4zM90.2 168.4l.6 1.2zM90.2 168.4l.6 .9zM90.2 168.4l.6 .6zM90.2 168.4l.4 .4zM90.2 168.4l.3 .2zM90.4 168.4v2.1M99.3 172.3l-8.3 3.3M99.6 172.7l-8.5 3.4M102.1 176.4v.2M106.9 178.6l.1 .2"/>
<path d="M107.5 176.7h.1M109.6 161.7l.9-.9-.9 1.2zM109.7 161.4l.8-.6-.9 .9zM109.9 161.2l.6-.4-.8 .6zM110.1 161l.4-.2zM110.1 161l.4-.2-.6 .4zM110.4 160.8v2.4M110.5 160.8l-.9 1.4v-.2zM110.5 160.8l-.8 1.7-.1-.3zM110.5 160.8l-.7 1.9-.1-.2zM110.5 160.8l-.5 2.1-.2-.2zM110.5 160.8l-.2 2.3-.3-.2z"/>
<path d="M110.5 160.8v2.4l-.2-.1zM110.5 160.8l.3 2.4h-.3zM110.5 160.8l.5 2.4h-.2zM110.5 160.8l.8 2.3-.3 .1zM110.5 160.8l1 2.2-.2 .1zM110.5 160.8l1.2 2.1-.2 .1zM110.5 160.8l1.4 1.8-.2 .3zM110.5 160.8l1.5 1.6-.1 .2zM110.5 160.8l1.6 1.3-.1 .3zM110.5 160.8l1.6 1v.3zM110.5 160.8l1.5 .8 .1 .2zM110.5 160.8l1.4 .5 .1 .3z"/>
<path d="M110.5 160.8l1.3 .3 .1 .2zM110.5 160.8l1.3 .3zM110.5 160.8l1.1 .2zM110.5 160.8h.8zM110.5 160.8l.6-.1zM110.5 160.8l.3-.1zM110.6 160.8v2.4M111.2 163.2l10.2 39.5M246.8 171.5a218.2 218.2 0 0 0-56.1-7.5 307.3 307.3 0 0 0-48.5 3.1 272.9 272.9 0 0 0-40.1 8.7M246.9 172.1a221.2 221.2 0 0 0-65.3-7.5 294 294 0 0 0-79.4 11.8M81.6 217.2h176.5v63.7h-176.5zM91.6 217.2v63.7"/>
<path d="M99.9 217.2v63.7M172 217.2v63.7M81.6 222.5h176.5M81.6 227.8h176.5M81.6 233.1h176.5M81.6 238.4h176.5M81.6 243.7h176.5M81.6 249h176.5M81.6 254.4h176.5M81.6 259.7h176.5M81.6 265h176.5M81.6 270.3h176.5"/>
<path d="M81.6 275.6h176.5"/>
<circle cx="66.2" cy="36.4" r="3.8"/>
<circle cx="267.3" cy="57.4" r="3.8"/>
<circle cx="277.8" cy="71.1" r="3.8"/>
<circle cx="272" cy="90.6" r="3.7"/>
<circle cx="275.4" cy="100.5" r="3.7"/>
<circle cx="282.5" cy="113.8" r="3.8"/>
<circle cx="25.1" cy="128.7" r="3.7"/>
<circle cx="297.3" cy="139.9" r="3.8"/>
<circle cx="30.8" cy="168.9" r="3.8"/>
<circle cx="68.1" cy="203.6" r="3.8"/>
<circle cx="122.3" cy="206.4" r="3.8"/>
</g>
<g fill="none" stroke="#000" stroke-width=".71">
<path d="M10.1 9.9h400v277.1h-400zM70.1 6.5v3.4M140.1 6.5v3.4M207.2 5h5.8l-2.9 4.9zM210.1 0v9.9M280.1 6.5v3.4M350.1 6.5v3.4M6.7 74.2h3.4M410.1 74.2h3.5M.1 148.5h10M5.1 145.6l5 2.9-5 2.9zM410.1 148.5h10"/>
<path d="M410.1 148.5l5-2.9v5.8zM6.7 222.7h3.4M410.1 222.7h3.5M70.1 287v3.4M140.1 287v3.4M210.1 287v10M210.1 287l2.9 5h-5.8zM280.1 287v3.4M350.1 287v3.4"/>
</g>
<g fill="none" stroke="#000" stroke-width=".51">
<path d="M269.8 249.5h40.3M270.1 242h140v45h-140zM270.1 257h140M303.2 257v16M310.1 242v15M350.1 257v30M390.1 257v12M270.1 265h33.1M270.1 273h80M350.1 269h60M350.1 263h60M350.1 280.5h60"/>
<path d="M370.1 280.5v6.5M390.1 280.5v6.5"/>
</g>
<g fill="#000">
<path d="M231.3 57.8l.1 .5zM231.3 57.8l.3 .7zM231.3 57.8l.4 1zM231.3 57.8l.6 1.1zM231.3 57.8l.9 1.2zM231.3 57.8l1.1 1.3-.2-.1zM231.3 57.8l1.4 1.3h-.3zM231.3 57.8l1.7 1.2-.3 .1zM231.3 57.8l1.9 1-.2 .2zM231.3 57.8l2.1 .9-.2 .1zM231.3 57.8l2.3 .6-.2 .3zM231.3 57.8l2.4 .4-.1 .2z"/>
<path d="M231.3 57.8l2.3-.7 .1 .3zM231.3 57.8l2.1-.9 .2 .2zM231.3 57.8l1.9-1 .2 .1zM231.3 57.8l1.6-1.2 .3 .2zM231.3 57.8l1.4-1.2h.2zM232.4 56.6h.3l-1.4 1.2zM232.2 56.6h.2l-1.1 1.2zM231.9 56.7l.3-.1-.9 1.2zM231.7 56.9l.2-.2-.6 1.1zM231.7 56.9l-.4 .9zM231.5 57.1l-.2 .7zM231.3 57.3v.5z"/>
<path d="M231.3 57.5v.3zM99.9 62l-.3 .5zM99.9 61.8l-.3 .7zM99.9 61.5l-.3 1zM99.8 61.3l-.2 1.2zM99.6 61v1.5zM99.5 60.8l.1 .2v1.5zM99.2 60.6l.3 .2 .1 1.7zM99 60.5l.2 .1 .4 1.9zM98.7 60.5h.3l.6 2zM98.5 60.5h.2l.9 2zM98.2 60.6l.3-.1 1.1 2z"/>
<path d="M97.9 60.7l.3-.1 1.4 1.9zM97.7 60.9l.2-.2 1.7 1.8zM97.7 60.9l1.9 1.6-2-1.4zM97.6 61.1l2 1.4-2.2-1.2zM97.4 61.3l2.2 1.2-2.2-.9zM97.4 61.6l2.2 .9-2.2-.7zM97.4 61.8l2.2 .7-2.2-.4zM97.7 62.6l1.9-.1-1.7 .3zM97.9 62.8l1.7-.3-1.4 .4zM98.2 62.9l1.4-.4zM98.4 63l1.2-.5zM98.7 63l.9-.5z"/>
<path d="M99 62.9l.6-.4zM99.2 62.9l.4-.4zM99.6 62.5l-.2 .2zM228.8 69.4l.1 .5zM228.8 69.4l.3 .8zM228.8 69.4l.4 1zM228.8 69.4l.6 1.1zM228.8 69.4l.9 1.3zM228.8 69.4l1.1 1.3h-.2zM228.8 69.4l1.4 1.3h-.3zM228.8 69.4l1.7 1.3h-.3zM228.8 69.4l1.9 1.1-.2 .2z"/>
<path d="M228.8 69.4l2.2 1-.3 .1zM228.8 69.4l2.3 .7-.1 .3zM228.8 69.4l2.4 .5-.1 .2zM228.8 69.4l2.5 .2-.1 .3zM228.8 69.4l2.4-.6 .1 .3zM228.8 69.4l2.2-.8 .2 .2zM228.8 69.4l2-.9 .2 .1zM228.8 69.4l1.8-1.1 .2 .2zM228.8 69.4l1.5-1.2 .3 .1zM228.8 69.4l1.2-1.2h.3zM229.8 68.2h.2l-1.2 1.2zM229.5 68.3l.3-.1-1 1.2z"/>
<path d="M229.3 68.5l.2-.2-.7 1.1zM229.1 68.7l.2-.2-.5 .9zM229.1 68.7l-.3 .7zM228.9 68.9l-.1 .5zM228.8 69.1v.3zM232.9 89.7l.2 .6zM232.9 89.7l.3 .8zM232.9 89.7l.5 1zM232.9 89.7l.7 1.1zM232.9 89.7l.9 1.3zM232.9 89.7l1.2 1.3h-.3zM232.9 89.7l1.5 1.3h-.3z"/>
<path d="M232.9 89.7l1.7 1.2-.2 .1zM232.9 89.7l2 1.1-.3 .1zM232.9 89.7l2.2 .9-.2 .2zM232.9 89.7l2.4 .7-.2 .2zM232.9 89.7l2.5 .5-.1 .2zM232.9 89.7l2.4-.5 .1 .2zM232.9 89.7l2.2-.8 .2 .3zM232.9 89.7l2-.9 .2 .1zM232.9 89.7l1.8-1.1 .2 .2zM232.9 89.7l1.5-1.2 .3 .1zM234.1 88.5h.3l-1.5 1.2zM233.9 88.6l.2-.1-1.2 1.2z"/>
<path d="M233.6 88.6h.3l-1 1.1zM233.4 88.8l.2-.2-.7 1.1zM233.2 89l.2-.2-.5 .9zM233.2 89l-.3 .7zM233.1 89.2l-.2 .5zM233 89.5l-.1 .2zM248.8 99.7l2.5-.4v.9zM230.5 104.6v.6zM230.5 104.6l.1 .8zM230.5 104.6l.3 1zM230.5 104.6l.5 1.2zM230.5 104.6l.7 1.4z"/>
<path d="M230.5 104.6l.9 1.4h-.2zM230.5 104.6l1.2 1.5-.3-.1zM230.5 104.6l1.5 1.4-.3 .1zM230.5 104.6l1.7 1.4h-.2zM230.5 104.6l2 1.2-.3 .2zM230.5 104.6l2.2 1.1-.2 .1zM230.5 104.6l2.3 .9-.1 .2zM230.5 104.6l2.4 .6-.1 .3zM230.5 104.6l2.5 .3-.1 .3zM230.5 104.6l2.3-.5 .1 .3zM230.5 104.6l2.1-.7 .2 .2zM230.5 104.6l1.9-.8 .2 .1z"/>
<path d="M230.5 104.6l1.6-1 .3 .2zM230.5 104.6l1.3-1h.3zM230.5 104.6l1.1-1h.2zM231.3 103.6h.3l-1.1 1zM231.1 103.8l.2-.2-.8 1zM230.9 103.9l.2-.1-.6 .8zM230.9 103.9l-.4 .7zM230.7 104.1l-.2 .5zM230.6 104.4l-.1 .2zM89.2 136.3l.4 .4zM89 136.2l.6 .5zM88.7 136.1l.9 .6z"/>
<path d="M88.5 136.1l1.1 .6zM88.2 136.1h.3l1.1 .6zM87.9 136.2l1.7 .5zM87.7 136.4l.2-.2 1.7 .5zM87.3 137l2.3-.3-2.4 .6zM87.2 137.3l2.4-.6-2.4 .8zM87.2 137.5l2.4-.8-2.3 1.1zM87.3 137.8l2.3-1.1-2.2 1.3zM87.4 138l2.2-1.3-2 1.6zM87.6 138.3l2-1.6-1.8 1.7zM87.8 138.4l1.8-1.7-1.5 1.8zM89.6 136.7l-1.3 1.9-.2-.1z"/>
<path d="M89.6 136.7l-1 1.9h-.3zM89.6 136.7l-.7 1.8-.3 .1zM89.6 136.7l-.5 1.7-.2 .1zM89.6 136.7l-.2 1.5-.3 .2zM89.6 136.7l-.2 1.5zM89.6 136.7l-.1 1.3zM89.6 136.7l.1 1.1zM89.6 136.7l.1 .8zM89.6 136.7l.1 .5zM89.6 136.7l.1 .3zM108.6 131.2l.1 .5zM108.5 131l.2 .7z"/>
<path d="M108.3 130.8l.4 .9zM108.1 130.6l.6 1.1zM107.9 130.5l.2 .1 .6 1.1zM107.6 130.5h.3l.8 1.2zM107.3 130.5h.3l1.1 1.2zM107 130.5h.3l1.4 1.2zM106.8 130.6l.2-.1 1.7 1.2zM106.6 130.8l.2-.2 1.9 1.1zM106.6 130.8l2.1 .9-2.3-.7zM106.4 131l2.3 .7-2.4-.5zM106.3 131.2l2.4 .5-2.5-.2zM106.2 132.1l2.5-.4-2.3 .6z"/>
<path d="M106.4 132.3l2.3-.6-2.2 .8zM106.5 132.5l2.2-.8-2 1zM106.7 132.7l2-1-1.7 1.1zM107 132.8l1.7-1.1-1.5 1.2zM107.2 132.9l1.5-1.2-1.2 1.3zM107.5 133l1.2-1.3zM108.7 131.7l-.7 1.1-.2 .1zM108.7 131.7l-.7 1.1zM108.7 131.7l-.5 1zM108.7 131.7l-.3 .8zM108.7 131.7l-.1 .5zM108.7 131.7v.3z"/>
<path d="M255.3 132.7h2.5l-.2 .9zM89.7 168.3l.5 .1zM89.5 168.3l.7 .1zM89.2 168.3l1 .1zM89 168.4h1.2zM88.8 168.6l.2-.2h1.2zM88.8 168.6l1.4-.2-1.6 .4zM88.6 168.8l1.6-.4-1.7 .6zM88.5 169l1.7-.6-1.8 .9zM88.4 169.3l1.8-.9-1.9 1.1zM88.3 169.5l1.9-1.1-1.8 1.4zM88.4 169.8l1.8-1.4-1.7 1.7z"/>
<path d="M88.5 170.1l1.7-1.7-1.6 1.9zM90.2 168.4l-1.4 2.1-.2-.2zM90.2 168.4l-1.1 2.2-.3-.1zM90.2 168.4l-.9 2.3-.2-.1zM90.2 168.4l-.6 2.3h-.3zM90.2 168.4l-.3 2.3h-.3zM90.2 168.4l.5 1.7-.2 .2zM90.2 168.4l.6 1.4-.1 .3zM90.2 168.4l.6 1.4zM90.2 168.4l.6 1.2zM90.2 168.4l.6 .9zM90.2 168.4l.6 .6z"/>
<path d="M90.2 168.4l.4 .4zM90.2 168.4l.3 .2zM110.1 161l.4-.2zM110.1 161l.4-.2-.6 .4zM109.9 161.2l.6-.4-.8 .6zM109.7 161.4l.8-.6-.9 .9zM109.6 161.7l.9-.9-.9 1.2zM110.5 160.8l-.9 1.4v-.2zM110.5 160.8l-.8 1.7-.1-.3zM110.5 160.8l-.7 1.9-.1-.2zM110.5 160.8l-.5 2.1-.2-.2zM110.5 160.8l-.2 2.3-.3-.2z"/>
<path d="M110.5 160.8l.5 2.4h-.2zM110.5 160.8l.8 2.3-.3 .1zM110.5 160.8l1 2.2-.2 .1zM110.5 160.8l1.2 2.1-.2 .1zM110.5 160.8l1.4 1.8-.2 .3zM110.5 160.8l1.5 1.6-.1 .2zM110.5 160.8l1.6 1.3-.1 .3zM110.5 160.8l1.6 1v.3zM110.5 160.8l1.5 .8 .1 .2zM110.5 160.8l1.4 .5 .1 .3zM110.5 160.8l1.3 .3 .1 .2zM110.5 160.8l1.3 .3z"/>
<path d="M110.5 160.8l1.1 .2zM110.5 160.8h.8zM110.5 160.8l.6-.1zM110.5 160.8l.3-.1z"/>
</g>
<path d="M97.4 62.3h2.2M87.5 136.5h2.1M90.1 168.4v2.3" fill="none" stroke="#000" stroke-width=".38"/>
<path d="M231.3 58h2.5M232.9 89.6h2.5M106.2 131.9h2.5" fill="none" stroke="#000" stroke-width=".34"/>
<path d="M231.3 57.6h2.5M232.9 90h2.5" fill="none" stroke="#000" stroke-width=".42"/>
<g font-size="4.7">
<text x="304.6" y="263.9">Embalaje Marítimo Caja</text>
<text x="304.6" y="269.3">2-4: Fibra PTM</text>
</g>
<g font-size="4.2">
<text x="34" y="9.6">6</text>
<text x="104" y="9.6">5</text>
<text x="174" y="9.6">4</text>
<text x="244" y="9.6">3</text>
<text x="314" y="9.6">2</text>
<text x="384" y="9.6">1</text>
<text x="6.8" y="38.7">D</text>
<text x="410.6" y="38.7">D</text>
<text x="7" y="112.9">C</text>
<text x="410.8" y="112.9">C</text>
<text x="7" y="187.1">B</text>
<text x="410.8" y="187.1">B</text>
<text x="7" y="261.4">A</text>
<text x="410.8" y="261.4">A</text>
<text x="34" y="290.4">6</text>
<text x="104" y="290.4">5</text>
<text x="174" y="290.4">4</text>
<text x="244" y="290.4">3</text>
<text x="314" y="290.4">2</text>
<text x="384" y="290.4">1</text>
</g>
<g font-size="3.9">
<text x="65.3" y="37.7">7</text>
<text x="266.3" y="58.7">6</text>
<text x="276.8" y="72.4">4</text>
<text x="271" y="91.9">2</text>
<text x="274.4" y="101.8">5</text>
<text x="281.5" y="115.1">3</text>
<text x="24.1" y="130">9</text>
<text x="296.4" y="141.2">1</text>
<text x="28.8" y="170.2">10</text>
<text x="66.2" y="204.9">11</text>
<text x="121.4" y="207.6">8</text>
<text x="82.5" y="221.1">ITEM</text>
<text x="92.6" y="221.1">QTY</text>
<text x="124.1" y="221.1">PART NUMBER</text>
<text x="204.3" y="221.1">DESCRIPTION</text>
<text x="85.7" y="226.4">1</text>
<text x="94.8" y="226.4">1</text>
<text x="100.8" y="226.5">Caja 3-4 Embalaje Marítimo SMTPLT</text>
<text x="85.7" y="231.7">2</text>
<text x="94.8" y="231.7">1</text>
<text x="100.8" y="231.7">V03_PLT_D03_2014-11-13_1Ga</text>
<text x="173" y="231.8">Carcasa interior central. e=6mm</text>
<text x="85.7" y="237">3</text>
<text x="94.8" y="237">1</text>
<text x="100.8" y="237">V03_PLT_D03_2014-11-13_3Ia</text>
<text x="173" y="237.1">Carcasa interior lateral interior izq. e=6mm</text>
<text x="85.7" y="242.4">4</text>
<text x="94.8" y="242.4">1</text>
<text x="100.8" y="242.4">V03_PLT_D03_2014-11-13_3Ib</text>
<text x="173" y="242.4">Carcasa interior lateral interior dcho. e=6mm</text>
<text x="85.7" y="247.6">5</text>
<text x="94.8" y="247.6">1</text>
<text x="100.8" y="247.8">V03_PLT_D03_2014-11-13_4Ha_enfibrada</text>
<text x="173" y="247.8">Carcasa interior lateral izq enfibrada. e=6mm</text>
<text x="85.7" y="253">6</text>
<text x="94.8" y="253">1</text>
<text x="100.8" y="253.1">V03_PLT_D03_2014-11-13_4Hb_enfibrada</text>
<text x="173" y="253.1">Carcasa interior lateral dcho enfibrada. e=6mm</text>
<text x="85.7" y="258.3">7</text>
<text x="85.7" y="263.6">8</text>
<text x="94.8" y="258.3">1</text>
<text x="94.8" y="263.6">1</text>
<text x="100.8" y="258.4">V03_PLT_D03_2014-11-13_plugpanel</text>
<text x="100.8" y="263.6">V03_PLT_D03_2014-11-19A_4Da</text>
<text x="173" y="258.4">Carcasa plugpanel. e=4mm</text>
<text x="173" y="263.7">Carcasa exterior lateral izq. e=6mm</text>
<text x="85.7" y="268.9">9</text>
<text x="94.8" y="268.9">1</text>
<text x="100.8" y="269">V03_PLT_D03_2014-11-19A_4Db</text>
<text x="173" y="269">Carcasa exterior lateral dcho. e=6mm</text>
<text x="84.7" y="274.2">10</text>
<text x="94.8" y="274.2">1</text>
<text x="100.8" y="274.3">V03_PLT_D05_2015-04-27_ext-lat dcho</text>
<text x="173" y="274.3">Carcasa exterior lateral interior dcho. e=6mm</text>
<text x="358.5" y="275">PTM-03-EMB-MAR-TOR-01-CAJA 3-4-EM</text>
<text x="84.7" y="279.5">11</text>
<text x="94.8" y="279.5">1</text>
<text x="100.8" y="279.6">V03_PLT_D05_2015-04-27_ext-lat izdo</text>
<text x="173" y="279.6">Carcasa exterior lateral interior izq. e=6mm</text>
</g>
<g font-size="3.1">
<text x="312.7" y="246.8">Tolerancias para dimensiones lineales y angulares sin indicación individual</text>
<text x="312.7" y="250.4">de tolerancia, según ISO 2768-1:1989</text>
<text x="312.7" y="254">Zonas de rugosidad no especificada, Ra 3.2</text>
<text x="357.9" y="286.4">03</text>
<text x="377.7" y="285.6">A3</text>
<text x="397" y="285.9">2 /2</text>
</g>
<g font-size="2.4">
<text x="271.2" y="244.4">MATERIAL:</text>
<text x="271.3" y="252">ACABADO SUPERFICIAL:</text>
<text x="271.2" y="259.7">SCALE:</text>
<text x="350.6" y="260.8">DRAWN: Sergio Torremocha</text>
<text x="391.2" y="260.6">05/12/2016</text>
<text x="350.6" y="267">CHECKED: Antonio Garcia</text>
<text x="391.2" y="266.7">13/12/2016</text>
<text x="350.6" y="271.4">DWG NO:</text>
<text x="350.8" y="276.9">Id. Ref:</text>
<text x="350.8" y="282.8">REV</text>
<text x="371.2" y="282.9">SIZE</text>
<text x="390.9" y="282.9">SHEET</text>
</g>
</svg>
